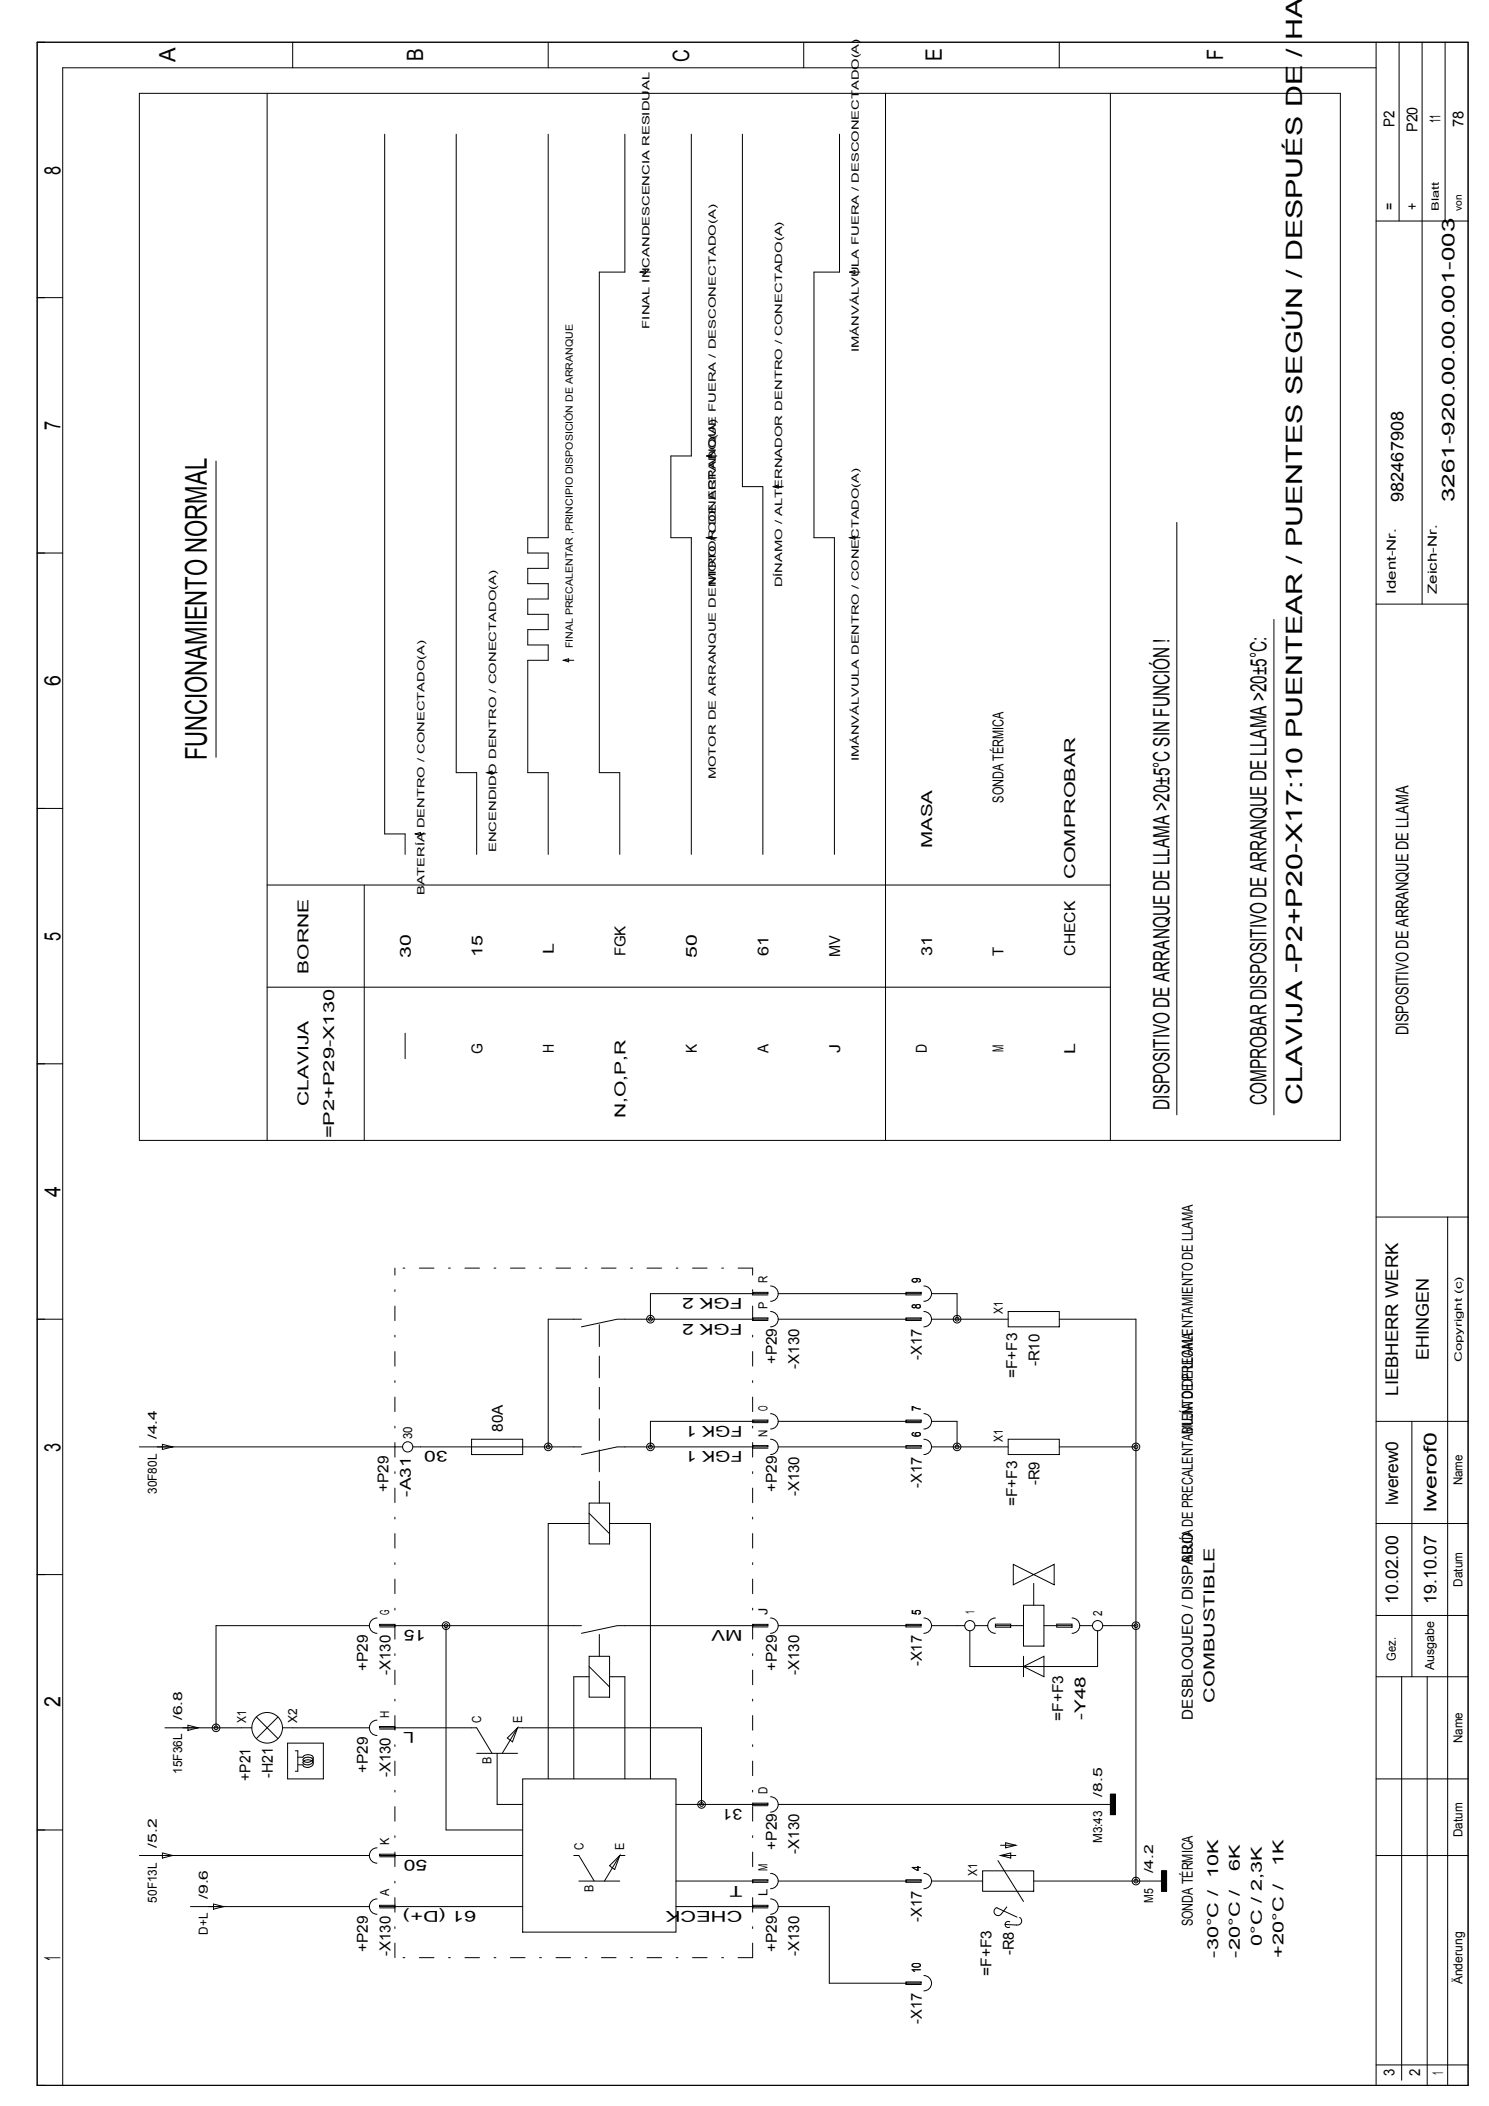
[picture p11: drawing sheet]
<svg xmlns="http://www.w3.org/2000/svg" width="210mm" height="297mm" viewBox="0 0 210 297" stroke-linecap="round" stroke-linejoin="round" font-family="sans-serif">
<g fill="none" stroke="#000" stroke-width=".14">
<path d="M5.2 6h201.8v288.1h-201.8zM19.6 13.2v147.7M19.6 13.2h169.3v147.6h-169.3M37.7 13.2v147.7M41.3 6v3.6M54.2 18.9v98.7h2.9v2.9M64.3 18.9v90.1h2.9v11.5M77.3 6v3.6M77.3 18.9v56.9h-2.9v2.2h2.9v2.2h-2.9v2.1h2.9v2.2h-2.9v2.1h2.9v2.2h-2.9v2.2h2.9v2.1h-2.9v15.9h2.9v11.5M88.1 18.9v19.5h-3.6v70.6h2.9v11.5M97.5 18.9v45.4h-2.9v11.5h2.9v44.7M104.7 18.9v49.7h2.8v51.9"/>
<path d="M113.3 6v3.6M118.3 18.9v19.5h-3.6v37.4h2.9v44.7M124.8 13.2v147.7M149.3 6v3.6M156.5 13.2v147.7M194 9.6h-185.2v284.5M194 6v288.1M197.2 6v25.2M200.5 6v79.2M203.7 6v25.2M90.2 38.4l.8-.2v.4zM90.2 38.4h1.5"/>
<path d="M119.8 38.4l.7-.2v.4zM119.8 38.4h1.4M194 31.2h13M5.2 42h3.6M5.2 78h3.6M30.5 65v41.8M99.6 75.8l.7-.2v.5zM99.6 64.3l.7-.2v.4zM99.6 75.8h1.5M99.6 64.3h1.5M109 68.6l.7-.2v.5zM109 68.6h1.4"/>
<path d="M119.8 75.8l.7-.2v.5zM119.8 75.8h1.4M165.9 73.7v83.5M79.4 93.1l.8-.2v.4zM79.4 93.1h1.5M179.6 87.4v69.8M194 85.2h13M5.2 114h3.6M58.5 117.6l.8-.2v.4zM58.6 117.6h1.4M68.6 109l.8-.2v.4zM68.6 109h1.5"/>
<path d="M37.7 124.8h118.8M37.7 139.2h118.8M51.3 124.8v36.1M5.2 150h3.6M57.1 145.7v3.6M194 171.7h13M204.1 171.7v122.4M5.2 186.1h3.6M82 186.1h-4.7v18M108.3 186.2h-2.2v-.3h2.2v.2h-21.3l-5 1M108.3 182.6h-2.2v-.3h2.2v.2h-16.6v3.6M108.6 199.4a1.08 1.08 0 0 1 1.1 1.1 1.08 1.08 0 0 1-1.1 1.1"/>
<path d="M108.6 185a1.08 1.08 0 0 1 1.1 1.1 1.08 1.08 0 0 1-1.1 1M108.6 181.4a1.08 1.08 0 0 1 1.1 1.1 1.08 1.08 0 0 1-1.1 1M109.7 186.1h20.2v-.2h-2.2v.3h2.2M109.7 182.5h20.2v-.2h-2.2v.3h2.2M130.2 199.4a1.08 1.08 0 0 1 1.1 1.1 1.08 1.08 0 0 1-1.1 1.1M130.2 185a1.08 1.08 0 0 1 1.1 1.1 1.08 1.08 0 0 1-1.1 1M130.2 181.4a1.08 1.08 0 0 1 1.1 1.1 1.08 1.08 0 0 1-1.1 1M131.3 182.5h3.6v3.6M131.3 186.1h10.8M142.1 185h7.2v2.1h-7.2zM149.3 186.1h10.8v79.2M22.9 203.7l1.4 .4-1.4 .3z"/>
<path d="M56.8 204.1h-37.2M58.2 204.1h23.8M66.5 203h7.2v2.2h-7.2zM83 213.4l2.9 2.9M83 214.9h-5.7v36M83 212h2.9v5.8h-2.9zM85.9 214.9h5.8v36M108.3 204.3h-2.2v-.4h2.2v.2h-21.3l-5 1.1M108.3 200.7h-2.2v-.4h2.2v.2h-16.6v3.6M108.6 203a1.08 1.08 0 0 1 1.1 1.1 1.08 1.08 0 0 1-1.1 1.1M109.7 200.5h20.2v-.2h-2.2v.4h2.2M129.9 203.9h-2.2v.4h2.2"/>
<path d="M129.9 203.9v.2h-20.2M130.2 203a1.08 1.08 0 0 1 1.1 1.1 1.08 1.08 0 0 1-1.1 1.1M131.3 200.5h3.6v3.6M131.3 204.1h10.8M142.1 203h7.2v2.2h-7.2zM149.3 204.1h10.8M194 214.9h13M194 200.5h13M199 200.5v36M5.2 222.1h3.6M52.1 229.3h-21.6v14.4M53.2 228.2a1.08 1.08 0 0 0-1.1 1.1 1.08 1.08 0 0 0 1.1 1.1"/>
<path d="M62.9 229.3v28.8h10.8M82 229.3h-28.5v-.2h2.2v.4h-2.2M83 235.1l2.9 2.8M83 236.5h-2.1v14.4M83 233.6h2.9v5.8h-2.9zM85.9 236.5h2.2v14.4M108.3 229.5h-2.2v-.4h2.2v.2h-21.3l-5 1.1M108.6 228.2a1.08 1.08 0 0 1 1.1 1.1 1.08 1.08 0 0 1-1.1 1.1M109.7 229.3h20.2v-.2h-2.2v.4h2.2M130.2 228.2a1.08 1.08 0 0 1 1.1 1.1 1.08 1.08 0 0 1-1.1 1.1M136 229.3h-4.7M137.4 229.3h1.8"/>
<path d="M140.3 228.2a1.08 1.08 0 0 0-1.1 1.1 1.08 1.08 0 0 0 1.1 1.1M140.3 229.3h4M140.3 229.1h2.2v.4h-2.2zM142.8 220.6l5.8 2.9v-2.9l-5.8 2.9zM144.3 233.6v2.9M144.3 235.1l2.9-1.5v2.9zM144.3 226.4h2.9v5.8h-2.9zM147.2 229.3h3.9M149 229.1h2.1v.4h-2.1zM151.1 228.2a1.08 1.08 0 0 1 1.1 1.1 1.08 1.08 0 0 1-1.1 1.1M152.2 229.3h1.8M154.7 230v5.1h-18v-5.1"/>
<path d="M155.4 229.3h4.7M194 236.5h13M194 227.9h13M197.6 236.5v56.9M201.2 236.5v57.6M5.2 258.1h3.6M25.8 243.7h2.1M26.5 243.3l1.4 .4-1.4 .4zM35.5 243.7h-12.2M36.1 242.2l3.1 3M39.2 242.2l-3.1 3M39.8 243.7h12.3"/>
<path d="M40.5 245.9h5.1v5h-5.1zM41.6 246.9h.4v2.9h-.4M44.1 247.8a.78 .78 0 0 1-.5 .8 .78 .78 0 0 1-.9-.4 .91 .91 0 0 1 1.4 0 .78 .78 0 0 1-.5 .7 .78 .78 0 0 1-.9-.3 .91 .91 0 0 1 1.4 0 .78 .78 0 0 1-.5 .7 .78 .78 0 0 1-.9-.4h-.7M44.1 247.8a.91 .91 0 0 0-1.4 0h-.7M53.1 242.6a1.08 1.08 0 0 0-1 1.1 1.08 1.08 0 0 0 1 1.1M53.5 243.9h2.2v-.4h-2.2v.2h13.7l2.2 3.6M67.2 247.3h5.8M70.1 247.3v7.2M70.1 254.5h3.6M70.8 247.3l2.2-3.6h25.9v10.8M73 243.7l-.8 2-.7-.6zM73.7 250.9h21.6v21.6h-21.6z"/>
<path d="M95.3 254.5h13v-.2h-2.2v.4h2.2M108.6 253.4a1.08 1.08 0 0 1 1.1 1.1 1.08 1.08 0 0 1-1.1 1.1M109.7 254.5h46.8M141.8 259.9l1.4 .4-1.4 .3zM156.5 253.1h.7v2.8h-.7zM156.6 253.1v2.8M156.7 253.1v2.8M156.8 253.1v2.8M156.9 253.1v2.8M157 253.1v2.8M157.1 253.1v2.8M157.2 253.1v2.8"/>
<path d="M194 250.9h13M19.6 261.7h32.5M22.9 261.3l1.4 .4-1.4 .4zM26.9 268.9h25.2M30.1 268.6l1.4 .3-1.4 .4zM53.2 267.8a1.08 1.08 0 0 0-1.1 1.1 1.08 1.08 0 0 0 1.1 1.1M53.2 260.6a1.08 1.08 0 0 0-1.1 1.1 1.08 1.08 0 0 0 1.1 1.1M73.7 268.9h-20.2v-.2h2.2v.4h-2.2M73.7 261.7h-20.2v-.2h2.2v.4h-2.2M80.9 261.7h.7l2.2 3.6M81.6 265.3h5.8M87.4 261.7l-.8 2-.7-.6z"/>
<path d="M88.1 261.7h-.7l-2.2 3.6M95.3 268.9h13v-.2h-2.2v.4h2.2M95.3 265.3h13v-.2h-2.2v.4h2.2M108.6 267.8a1.08 1.08 0 0 1 1.1 1.1 1.08 1.08 0 0 1-1.1 1.1M108.6 264.2a1.08 1.08 0 0 1 1.1 1.1 1.08 1.08 0 0 1-1.1 1.1M109.7 268.9h7.2v10.8h13v-.2h-2.2v.4h2.2M109.7 265.3h20.2v-.2h-2.2v.4h2.2M130.2 278.6a1.08 1.08 0 0 1 1.1 1.1 1.08 1.08 0 0 1-1.1 1.1M130.2 264.2a1.08 1.08 0 0 1 1.1 1.1 1.08 1.08 0 0 1-1.1 1.1M131.3 265.3h7.2M138.5 263.9h7.2v2.9h-7.2zM140.6 269.1l2.8 1.3"/>
<path d="M140.7 262.4l3.6 5.8M141 261.7h2.2M141 260.3h2.2M141 261.7l1.5-.4v.8zM141.9 269l-.7 .9a.58 .58 0 0 1-1 .1 .58 .58 0 0 1 .4-1M142.3 271.1a.43 .43 0 0 0-.6 .3 .43 .43 0 0 0 .6 .4M143.7 270.4a.58 .58 0 0 1 .3 .8 .58 .58 0 0 1-.7 .3l-1.6-.1M145.7 265.3h18M163.7 263.9h.8v2.9h-.8zM163.8 263.9v2.9M163.9 263.9v2.9M164 263.9v2.9"/>
<path d="M164.1 263.9v2.9M164.2 263.9v2.9M164.3 263.9v2.9M164.4 263.9v2.9M194 261.7h13M194 291.2h13"/>
<circle cx="91.7" cy="186.1" r=".27"/>
<circle cx="91.7" cy="186.1" r=".54"/>
<circle cx="134.9" cy="186.1" r=".54"/>
<circle cx="134.9" cy="186.1" r=".27"/>
<circle cx="57.5" cy="204.1" r=".72"/>
<circle cx="77.3" cy="204.1" r=".27"/>
<circle cx="77.3" cy="204.1" r=".54"/>
<circle cx="91.7" cy="204.1" r=".27"/>
<circle cx="91.7" cy="204.1" r=".54"/>
<circle cx="134.9" cy="204.1" r=".27"/>
<circle cx="134.9" cy="204.1" r=".54"/>
<circle cx="160.1" cy="204.1" r=".54"/>
<circle cx="160.1" cy="204.1" r=".27"/>
<circle cx="62.9" cy="229.3" r=".54"/>
<circle cx="62.9" cy="229.3" r=".27"/>
<circle cx="136.7" cy="229.3" r=".72"/>
<circle cx="154.7" cy="229.3" r=".72"/>
<circle cx="160.1" cy="229.3" r=".27"/>
<circle cx="160.1" cy="229.3" r=".54"/>
<circle cx="30.5" cy="243.7" r=".54"/>
<circle cx="30.5" cy="243.7" r=".27"/>
<circle cx="37.7" cy="243.7" r="2.16"/>
<circle cx="98.9" cy="254.5" r=".27"/>
<circle cx="98.9" cy="254.5" r=".54"/>
<circle cx="160.1" cy="265.3" r=".54"/>
<circle cx="160.1" cy="265.3" r=".27"/>
</g>
<path d="M84.5 212v-25.2M84.5 233.6v-3.6M145.7 226.4v-4.3" fill="none" stroke="#000" stroke-width=".14" stroke-dasharray="3.1 1.3"/>
<path d="M106.1 178.9h-50.4M55.7 276.1v-97.2M106.1 276.1h-50.4M106.1 276.1v-97.2" fill="none" stroke="#000" stroke-width=".14" stroke-dasharray="2.1 2.1 .3 2.1"/>
<text font-size="4.2" x="29.2" y="107.2" transform="rotate(-90 29.2 107.2)">FUNCIONAMIENTO NORMAL</text>
<g font-size="3.2">
<text x="24.7" y="8.7" transform="rotate(-90 24.7 8.7)">A</text>
<text x="59.7" y="8.6" transform="rotate(-90 59.7 8.6)">B</text>
<text x="97.1" y="8.7" transform="rotate(-90 97.1 8.7)">C</text>
<text x="132.8" y="8.6" transform="rotate(-90 132.8 8.6)">E</text>
<text x="172.4" y="8.5" transform="rotate(-90 172.4 8.5)">F</text>
<text x="8.5" y="24.7" transform="rotate(-90 8.5 24.7)">8</text>
<text x="8.5" y="60.7" transform="rotate(-90 8.5 60.7)">7</text>
<text x="8.5" y="96.7" transform="rotate(-90 8.5 96.7)">6</text>
<text x="8.5" y="132.7" transform="rotate(-90 8.5 132.7)">5</text>
<text x="178.5" y="155.8" transform="rotate(-90 178.5 155.8)">COMPROBAR DISPOSITIVO DE ARRANQUE DE LLAMA &gt;20±5°C:</text>
<text x="183.6" y="155.8" transform="rotate(-90 183.6 155.8)">CLAVIJA -P2+P20-X17:10 PUENTEAR / PUENTES SEGÚN / DESPUÉS DE / HA</text>
<text x="164.9" y="156.5" transform="rotate(-90 164.9 156.5)">DISPOSITIVO DE ARRANQUE DE LLAMA &gt;20±5°C SIN FUNCIÓN !</text>
<text x="8.5" y="168.8" transform="rotate(-90 8.5 168.8)">4</text>
<text x="8.5" y="204.8" transform="rotate(-90 8.5 204.8)">3</text>
<text x="8.5" y="240.8" transform="rotate(-90 8.5 240.8)">2</text>
<text x="8.5" y="276.5" transform="rotate(-90 8.5 276.5)">1</text>
</g>
<g font-size="2.5">
<text x="197.8" y="70.8" transform="rotate(-90 197.8 70.8)">982467908</text>
<text x="205" y="70.8" transform="rotate(-90 205 70.8)">3261-920.00.00.001-003</text>
<text x="198.6" y="146" transform="rotate(-90 198.6 146)">DISPOSITIVO DE ARRANQUE DE LLAMA</text>
<text x="201.4" y="191.8" transform="rotate(-90 201.4 191.8)">EHINGEN</text>
<text x="197.1" y="196.8" transform="rotate(-90 197.1 196.8)">LIEBHERR WERK</text>
<text x="197.1" y="212.2" transform="rotate(-90 197.1 212.2)">lwerew0</text>
<text x="202.5" y="213.3" transform="rotate(-90 202.5 213.3)">lwerof0</text>
<text x="197.1" y="226.2" transform="rotate(-90 197.1 226.2)">10.02.00</text>
<text x="202.5" y="226.2" transform="rotate(-90 202.5 226.2)">19.10.07</text>
</g>
<g font-size="2.1">
<text x="196.6" y="18" transform="rotate(-90 196.6 18)">P2</text>
<text x="203.1" y="17.4" transform="rotate(-90 203.1 17.4)">11</text>
<text x="206.3" y="17.9" transform="rotate(-90 206.3 17.9)">78</text>
<text x="199.8" y="18.6" transform="rotate(-90 199.8 18.6)">P20</text>
<text x="196.6" y="29.6" transform="rotate(-90 196.6 29.6)">=</text>
<text x="199.8" y="29.6" transform="rotate(-90 199.8 29.6)">+</text>
<text x="141.5" y="113.2" transform="rotate(-90 141.5 113.2)">SONDA TÉRMICA</text>
<text x="131.4" y="119.6" transform="rotate(-90 131.4 119.6)">MASA</text>
<text x="151.6" y="124" transform="rotate(-90 151.6 124)">COMPROBAR</text>
<text x="43.5" y="137.3" transform="rotate(-90 43.5 137.3)">BORNE</text>
<text x="57.9" y="135.1" transform="rotate(-90 57.9 135.1)">30</text>
<text x="68" y="135" transform="rotate(-90 68 135)">15</text>
<text x="78.1" y="134.6" transform="rotate(-90 78.1 134.6)">L</text>
<text x="88.2" y="134.9" transform="rotate(-90 88.2 134.9)">FGK</text>
<text x="98.3" y="135.1" transform="rotate(-90 98.3 135.1)">50</text>
<text x="108.3" y="134.9" transform="rotate(-90 108.3 134.9)">61</text>
<text x="118.4" y="135" transform="rotate(-90 118.4 135)">MV</text>
<text x="131.4" y="134.9" transform="rotate(-90 131.4 134.9)">31</text>
<text x="141.5" y="134.8" transform="rotate(-90 141.5 134.8)">T</text>
<text x="151.6" y="134.8" transform="rotate(-90 151.6 134.8)">CHECK</text>
<text x="68" y="148.6" transform="rotate(-90 68 148.6)">G</text>
<text x="78.1" y="148.5" transform="rotate(-90 78.1 148.5)">H</text>
<text x="98.3" y="148.5" transform="rotate(-90 98.3 148.5)">K</text>
<text x="108.3" y="148.6" transform="rotate(-90 108.3 148.6)">A</text>
<text x="118.4" y="148.5" transform="rotate(-90 118.4 148.5)">J</text>
<text x="130.7" y="148.6" transform="rotate(-90 130.7 148.6)">D</text>
<text x="141.5" y="148.4" transform="rotate(-90 141.5 148.4)">M</text>
<text x="151.6" y="148.6" transform="rotate(-90 151.6 148.6)">L</text>
<text x="43.5" y="156" transform="rotate(-90 43.5 156)">CLAVIJA</text>
<text x="47.1" y="160.6" transform="rotate(-90 47.1 160.6)">=P2+P29-X130</text>
<text x="88.2" y="157.7" transform="rotate(-90 88.2 157.7)">N,O,P,R</text>
<text x="104.7" y="183.1" transform="rotate(-180 104.7 183.1)">FGK 2</text>
<text x="104.7" y="186.7" transform="rotate(-180 104.7 186.7)">FGK 2</text>
<text x="130" y="191.8" transform="rotate(-90 130 191.8)">-X17</text>
<text x="109.5" y="192.4" transform="rotate(-90 109.5 192.4)">+P29</text>
<text x="112.7" y="193" transform="rotate(-90 112.7 193)">-X130</text>
<text x="143.4" y="194.4" transform="rotate(-90 143.4 194.4)">=F+F3</text>
<text x="146.5" y="192.7" transform="rotate(-90 146.5 192.7)">-R10</text>
<text x="70.9" y="201.9" transform="rotate(-90 70.9 201.9)">80A</text>
<text x="104.7" y="201.1" transform="rotate(-180 104.7 201.1)">FGK 1</text>
<text x="168.1" y="202.2" transform="rotate(-90 168.1 202.2)">BUJÍA DE PRECALENTAMIENTO DE LLAMA</text>
<text x="63.1" y="204.7" transform="rotate(-180 63.1 204.7)">30</text>
<text x="104.7" y="204.7" transform="rotate(-180 104.7 204.7)">FGK 1</text>
<text x="130" y="209.8" transform="rotate(-90 130 209.8)">-X17</text>
<text x="146.5" y="209.5" transform="rotate(-90 146.5 209.5)">-R9</text>
<text x="54.8" y="210.5" transform="rotate(-90 54.8 210.5)">+P29</text>
<text x="57.9" y="211.1" transform="rotate(-90 57.9 211.1)">-A31</text>
<text x="109.5" y="210.5" transform="rotate(-90 109.5 210.5)">+P29</text>
<text x="112.7" y="211" transform="rotate(-90 112.7 211)">-X130</text>
<text x="143.4" y="212.4" transform="rotate(-90 143.4 212.4)">=F+F3</text>
<text x="168.1" y="220.2" transform="rotate(-90 168.1 220.2)">BUJÍA DE PRECALENTAMIENTO DE LLAMA</text>
<text x="60" y="229.9" transform="rotate(-180 60 229.9)">15</text>
<text x="104.7" y="229.9" transform="rotate(-180 104.7 229.9)">MV</text>
<text x="51.9" y="235.7" transform="rotate(-90 51.9 235.7)">+P29</text>
<text x="55" y="236.3" transform="rotate(-90 55 236.3)">-X130</text>
<text x="109.5" y="235.7" transform="rotate(-90 109.5 235.7)">+P29</text>
<text x="112.7" y="236.3" transform="rotate(-90 112.7 236.3)">-X130</text>
<text x="130" y="235" transform="rotate(-90 130 235)">-X17</text>
<text x="58.4" y="244.3" transform="rotate(-180 58.4 244.3)">L</text>
<text x="149.9" y="242.7" transform="rotate(-90 149.9 242.7)">=F+F3</text>
<text x="153" y="242.6" transform="rotate(-90 153 242.6)">-Y48</text>
<text x="168.1" y="242.5" transform="rotate(-90 168.1 242.5)">DESBLOQUEO / DISPARO</text>
<text x="171.2" y="240.2" transform="rotate(-90 171.2 240.2)">COMBUSTIBLE</text>
<text x="35.3" y="251.2" transform="rotate(-90 35.3 251.2)">+P21</text>
<text x="38.5" y="250.7" transform="rotate(-90 38.5 250.7)">-H21</text>
<text x="51.9" y="250.1" transform="rotate(-90 51.9 250.1)">+P29</text>
<text x="55" y="250.7" transform="rotate(-90 55 250.7)">-X130</text>
<text x="104.7" y="255.1" transform="rotate(-180 104.7 255.1)">31</text>
<text x="60.2" y="262.4" transform="rotate(-180 60.2 262.4)">50</text>
<text x="109.5" y="260.9" transform="rotate(-90 109.5 260.9)">+P29</text>
<text x="112.7" y="261.5" transform="rotate(-90 112.7 261.5)">-X130</text>
<text x="174.8" y="264" transform="rotate(-90 174.8 264)">6K</text>
<text x="180.9" y="263.2" transform="rotate(-90 180.9 263.2)">1K</text>
<text x="67.1" y="269.6" transform="rotate(-180 67.1 269.6)">61 (D+)</text>
<text x="104.7" y="266" transform="rotate(-180 104.7 266)">T</text>
<text x="104.7" y="269.6" transform="rotate(-180 104.7 269.6)">CHECK</text>
<text x="171.7" y="264.9" transform="rotate(-90 171.7 264.9)">10K</text>
<text x="51.9" y="275.3" transform="rotate(-90 51.9 275.3)">+P29</text>
<text x="55" y="275.9" transform="rotate(-90 55 275.9)">-X130</text>
<text x="109.5" y="275.3" transform="rotate(-90 109.5 275.3)">+P29</text>
<text x="112.7" y="275.9" transform="rotate(-90 112.7 275.9)">-X130</text>
<text x="130" y="271" transform="rotate(-90 130 271)">-X17</text>
<text x="142.9" y="275.8" transform="rotate(-90 142.9 275.8)">-R8</text>
<text x="168.1" y="271.7" transform="rotate(-90 168.1 271.7)">SONDA TÉRMICA</text>
<text x="177.9" y="274.4" transform="rotate(-90 177.9 274.4)">0°C / 2,3K</text>
<text x="139.8" y="278.7" transform="rotate(-90 139.8 278.7)">=F+F3</text>
<text x="171.7" y="276.1" transform="rotate(-90 171.7 276.1)">-30°C /</text>
<text x="174.8" y="276.1" transform="rotate(-90 174.8 276.1)">-20°C /</text>
<text x="180.9" y="276.1" transform="rotate(-90 180.9 276.1)">+20°C /</text>
<text x="130" y="285.4" transform="rotate(-90 130 285.4)">-X17</text>
<text x="196.6" y="292.9" transform="rotate(-90 196.6 292.9)">3</text>
<text x="200.2" y="292.8" transform="rotate(-90 200.2 292.8)">2</text>
<text x="203.4" y="292.6" transform="rotate(-90 203.4 292.6)">1</text>
</g>
<g font-size="1.8">
<text x="196.8" y="83.8" transform="rotate(-90 196.8 83.8)">Ident-Nr.</text>
<text x="202.6" y="83.8" transform="rotate(-90 202.6 83.8)">Zeich-Nr.</text>
<text x="108.2" y="184.6" transform="rotate(-90 108.2 184.6)">P</text>
<text x="108.2" y="181" transform="rotate(-90 108.2 181)">R</text>
<text x="129.8" y="184.6" transform="rotate(-90 129.8 184.6)">8</text>
<text x="129.8" y="181" transform="rotate(-90 129.8 181)">9</text>
<text x="141.4" y="185.3" transform="rotate(-90 141.4 185.3)">X1</text>
<text x="22.1" y="203" transform="rotate(-90 22.1 203)">/4.4</text>
<text x="58.1" y="203" transform="rotate(-90 58.1 203)">30</text>
<text x="108.2" y="202.6" transform="rotate(-90 108.2 202.6)">N</text>
<text x="108.2" y="199" transform="rotate(-90 108.2 199)">O</text>
<text x="129.8" y="202.6" transform="rotate(-90 129.8 202.6)">6</text>
<text x="129.8" y="199" transform="rotate(-90 129.8 199)">7</text>
<text x="141.4" y="203.4" transform="rotate(-90 141.4 203.4)">X1</text>
<text x="206.2" y="209.5" transform="rotate(-90 206.2 209.5)">Name</text>
<text x="22.1" y="210.7" transform="rotate(-90 22.1 210.7)">30F80L</text>
<text x="54.9" y="227.8" transform="rotate(-90 54.9 227.8)">G</text>
<text x="108.2" y="227.8" transform="rotate(-90 108.2 227.8)">J</text>
<text x="129.8" y="227.8" transform="rotate(-90 129.8 227.8)">5</text>
<text x="137.4" y="227.7" transform="rotate(-90 137.4 227.7)">1</text>
<text x="155.4" y="227.9" transform="rotate(-90 155.4 227.9)">2</text>
<text x="206.2" y="223.8" transform="rotate(-90 206.2 223.8)">Datum</text>
<text x="196.8" y="234.2" transform="rotate(-90 196.8 234.2)">Gez.</text>
<text x="202.2" y="235.6" transform="rotate(-90 202.2 235.6)">Ausgabe</text>
<text x="25.7" y="242.6" transform="rotate(-90 25.7 242.6)">/6.8</text>
<text x="34.7" y="243" transform="rotate(-90 34.7 243)">X1</text>
<text x="41.9" y="243" transform="rotate(-90 41.9 243)">X2</text>
<text x="54.9" y="242.3" transform="rotate(-90 54.9 242.3)">H</text>
<text x="67.8" y="243" transform="rotate(-90 67.8 243)">C</text>
<text x="73.6" y="243" transform="rotate(-90 73.6 243)">E</text>
<text x="206.2" y="245.9" transform="rotate(-90 206.2 245.9)">Name</text>
<text x="25.7" y="250.2" transform="rotate(-90 25.7 250.2)">15F36L</text>
<text x="69.3" y="248.8" transform="rotate(-90 69.3 248.8)">B</text>
<text x="108.2" y="253.1" transform="rotate(-90 108.2 253.1)">D</text>
<text x="155.4" y="253.4" transform="rotate(-90 155.4 253.4)">/8.5</text>
<text x="22.1" y="260.6" transform="rotate(-90 22.1 260.6)">/5.2</text>
<text x="54.9" y="260.3" transform="rotate(-90 54.9 260.3)">K</text>
<text x="82.2" y="261" transform="rotate(-90 82.2 261)">C</text>
<text x="88" y="261" transform="rotate(-90 88 261)">E</text>
<text x="108.2" y="263.9" transform="rotate(-90 108.2 263.9)">M</text>
<text x="129.8" y="263.9" transform="rotate(-90 129.8 263.9)">4</text>
<text x="155.4" y="260" transform="rotate(-90 155.4 260)">M3:43</text>
<text x="206.2" y="259.1" transform="rotate(-90 206.2 259.1)">Datum</text>
<text x="22.1" y="268.3" transform="rotate(-90 22.1 268.3)">50F13L</text>
<text x="29.3" y="267.8" transform="rotate(-90 29.3 267.8)">/9.6</text>
<text x="54.9" y="267.5" transform="rotate(-90 54.9 267.5)">A</text>
<text x="83.7" y="266.9" transform="rotate(-90 83.7 266.9)">B</text>
<text x="108.2" y="267.5" transform="rotate(-90 108.2 267.5)">L</text>
<text x="137.8" y="264.6" transform="rotate(-90 137.8 264.6)">X1</text>
<text x="162.6" y="268.4" transform="rotate(-90 162.6 268.4)">M5</text>
<text x="162.6" y="264.2" transform="rotate(-90 162.6 264.2)">/4.2</text>
<text x="29.3" y="272.9" transform="rotate(-90 29.3 272.9)">D+L</text>
<text x="129.8" y="278.3" transform="rotate(-90 129.8 278.3)">10</text>
<text x="206.2" y="279.9" transform="rotate(-90 206.2 279.9)">Änderung</text>
</g>
<g font-size="1.4">
<text x="202.9" y="29.7" transform="rotate(-90 202.9 29.7)">Blatt</text>
<text x="206.1" y="29.7" transform="rotate(-90 206.1 29.7)">von</text>
<text x="91.5" y="46.4" transform="rotate(-90 91.5 46.4)">FINAL INCANDESCENCIA RESIDUAL</text>
<text x="121.1" y="49.6" transform="rotate(-90 121.1 49.6)">IMÁNVÁLVULA FUERA / DESCONECTADO(A)</text>
<text x="100.9" y="82.4" transform="rotate(-90 100.9 82.4)">MOTOR DE ARRANQUE FUERA / DESCONECTADO(A)</text>
<text x="110.3" y="82.9" transform="rotate(-90 110.3 82.9)">DÍNAMO / ALTERNADOR DENTRO / CONECTADO(A)</text>
<text x="80.7" y="91.4" transform="rotate(-90 80.7 91.4)">FINAL PRECALENTAR ,PRINCIPIO DISPOSICIÓN DE ARRANQUE</text>
<text x="121.1" y="107.4" transform="rotate(-90 121.1 107.4)">IMÁNVÁLVULA DENTRO / CONECTADO(A)</text>
<text x="100.9" y="109.9" transform="rotate(-90 100.9 109.9)">MOTOR DE ARRANQUE DENTRO / CONECTADO(A)</text>
<text x="69.9" y="120.2" transform="rotate(-90 69.9 120.2)">ENCENDIDO DENTRO / CONECTADO(A)</text>
<text x="59.8" y="126.3" transform="rotate(-90 59.8 126.3)">BATERÍA DENTRO / CONECTADO(A)</text>
<text x="206.1" y="192.1" transform="rotate(-90 206.1 192.1)">Copyright (c)</text>
</g>
</svg>
